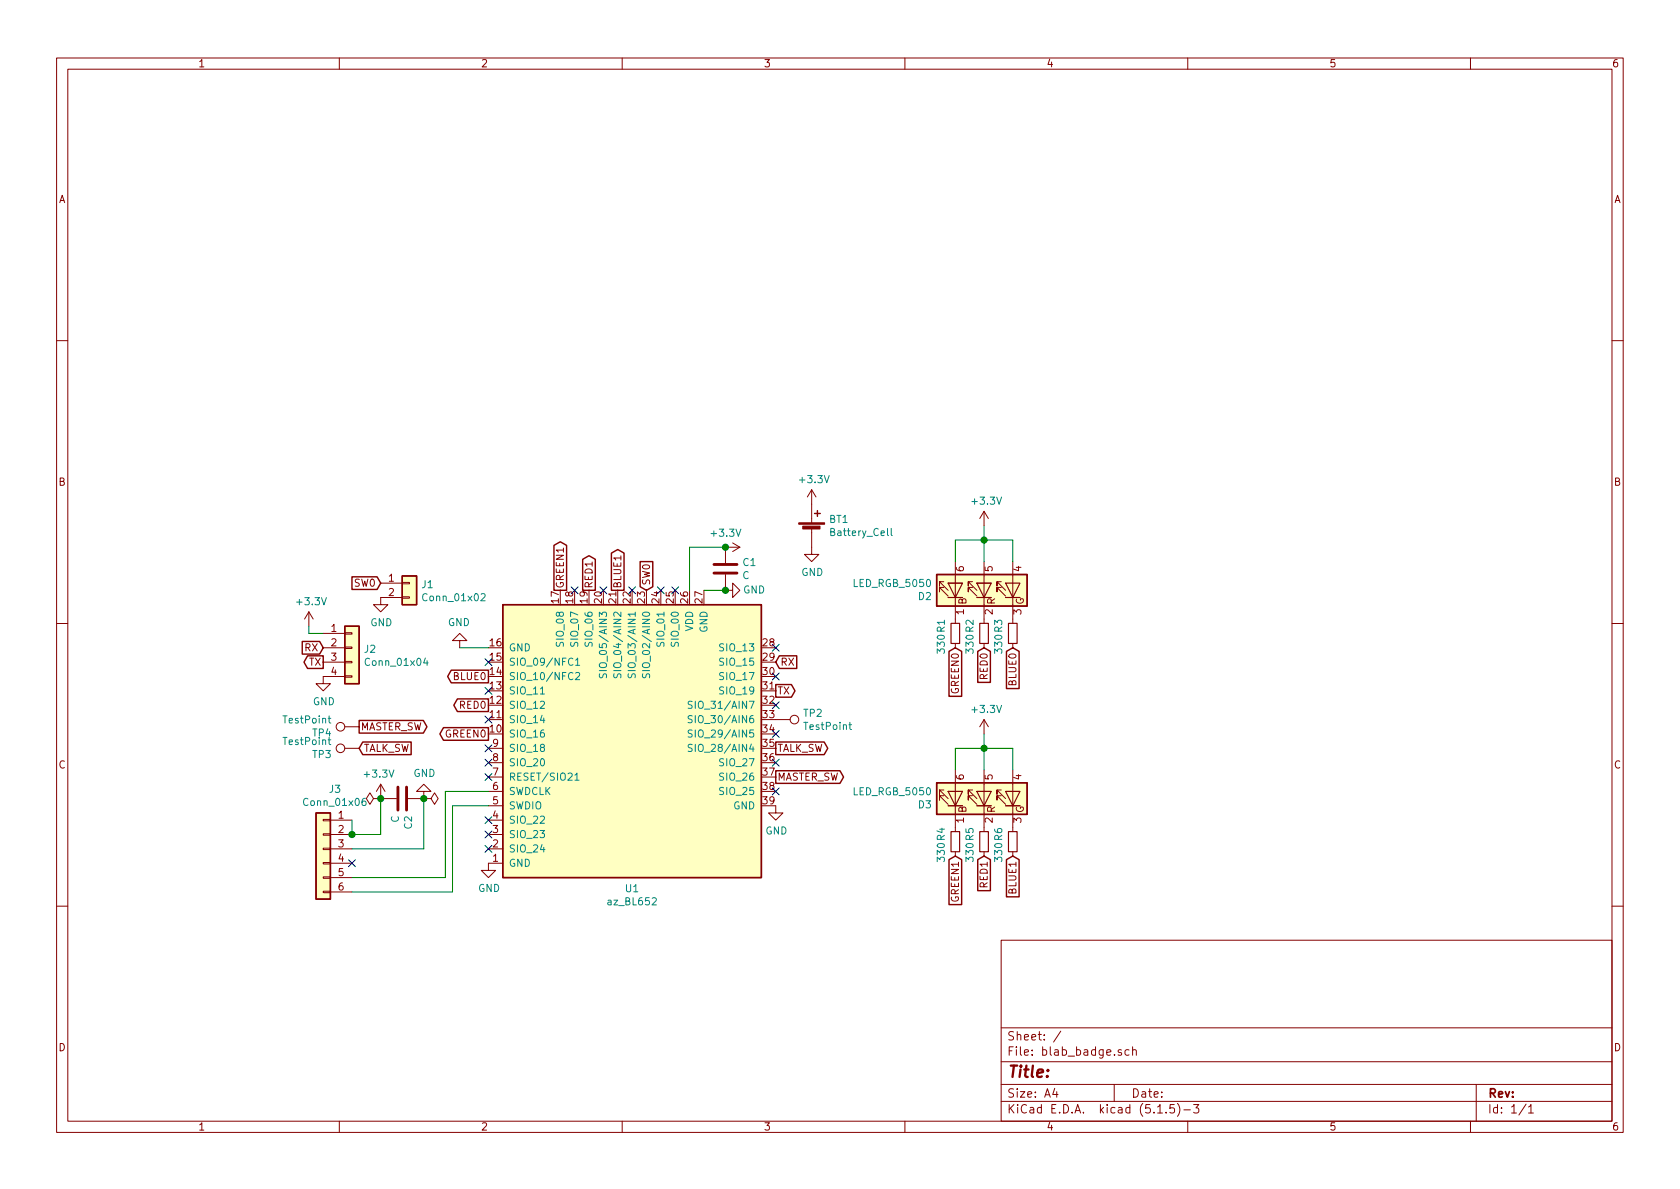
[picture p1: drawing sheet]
<svg xmlns="http://www.w3.org/2000/svg" width="297mm" height="210mm" viewBox="0 0 297 210" stroke-linecap="round" stroke-linejoin="round" font-family="sans-serif">
<g fill="none" stroke="#840000" stroke-width=".18">
<path d="M10 10.3h277v189.9h-277zM12 12.2h273v186.1h-273zM60 10.3v1.9M110 10.3v1.9M160 10.3v1.9M210 10.3v1.9M260 10.3v1.9M10 60.2h2M285 60.2h2M129.5 96l1.3 .8M130.8 96.8h-2.5v2.8M130.8 96.8l-1.3 .7"/>
<path d="M143.5 93.5v4.5h1.3l-1.3 1.3-1.3-1.3h1.3M143.5 86.6l-.8 1.3M143.5 86.6v5.9M143.5 86.6l.8 1.3M168.9 99.3v10.9M174 90.4v2.6M174 99.3v10.9M174 90.4l-.8 1.3M174 90.4l.8 1.3M179.1 99.3v10.9M10 110.3h2M54.6 108.2l-.8 1.3"/>
<path d="M54.6 108.2v2.5M54.6 108.2l.8 1.3M57.1 112h3.9M57.1 114.5h3.9M57.1 117.1h3.9M61 119.5h1.2v.3h-1.2zM61 117h1.2v.2h-1.2zM61 111.9h1.2v.2h-1.2zM61 114.4h1.2v.3h-1.2zM61 119.6h-3.9v1.3h1.3l-1.3 1.3-1.2-1.3h1.2M67.3 103.1h3.8M71.1 105.5h1.3v.3h-1.3z"/>
<path d="M71.1 103h1.3v.2h-1.3zM71.1 105.7h-3.8v1.2h1.3l-1.3 1.3-1.3-1.3h1.3M81.3 113.3h1.2l-1.2-1.3-1.3 1.3h1.3v1.2M128.3 101.6v2.8h1.2v-1.3l1.3 1.3-1.3 1.3v-1.3M166.9 103.9h-.8v.7v-.7l1.5 1.5M166.9 102.9h-.8v.7v-.7l1.5 1.5M167.6 103.1h2.6zM167.6 103.1h.1M167.6 105.7h2.6M168.9 113.8v.7M172 103.9h-.8v.7v-.7l1.5 1.5M172 102.9h-.8v.7v-.7l1.5 1.5"/>
<path d="M172.7 103.1h2.6zM172.7 103.1h.1M172.7 105.7h2.6M174 113.8v.7M177 103.9h-.7v.7v-.7l1.5 1.5M177 102.9h-.7v.7v-.7l1.5 1.5M177.8 105.7h2.5M179.1 113.8v.7M285 110.3h2M61 128.5h2.5M61 132.3h2.5M67.3 138.7l.8 1.2"/>
<path d="M67.3 138.7v2.5M67.3 138.7l-.8 1.2M74.9 139.9h-1.2l1.2-1.2 1.3 1.2h-1.3v1.3M86.4 132.3h2.5M86.4 139.9h2.5M86.4 137.4h2.5M86.4 134.9h2.5M137.2 127.2h2.5M166.9 139.7h-.8v.8v-.8l1.5 1.5M167.6 139.9h2.6zM167.6 139.9h.1M168.9 136.1v11"/>
<path d="M172 139.7h-.8v.8v-.8l1.5 1.5M172.7 139.9h2.6zM172.7 139.9h.1M174 127.2v2.6M174 136.1v11M174 127.2l-.8 1.3M174 127.2l.8 1.3M177 139.7h-.7v.8v-.8l1.5 1.5M179.1 136.1v11M57.1 155.1h1.3v.2h-1.3zM57.1 157.6h1.3v.3h-1.3zM57.1 152.5h1.3v.3h-1.3z"/>
<path d="M57.1 147.4h1.3v.3h-1.3zM57.1 144.9h1.3v.3h-1.3zM57.1 150h1.3v.2h-1.3zM58.4 145h3.8M58.4 147.6h3.8M58.4 150.1h3.8M58.4 152.6h3.8M58.4 155.2h3.8M58.4 157.7h3.8M66 141.2l-.6 1-.6-1 .6-1 .6 1h1.3M67.3 141.2h.1M67.3 141.2h2.8"/>
<path d="M72.1 141.2h2.8M74.9 141.2h1.3l.6 1 .7-1-.7-1-.6 1M74.9 141.2h.1M86.4 142.5h2.5M86.4 145h2.5M86.4 147.6h2.5M86.4 150.1h2.5M88.9 152.6h-2.5v1.3h1.2l-1.2 1.3-1.3-1.3h1.3M137.2 142.5v1.3h1.2l-1.2 1.2-1.3-1.2h1.3M166.9 140.7h-.8v.8v-.8l1.5 1.5M167.6 142.5h2.6M168.9 150.6v.8"/>
<path d="M172 140.7h-.8v.8v-.8l1.5 1.5M172.7 142.5h2.6M174 150.6v.8M177 140.7h-.7v.8v-.8l1.5 1.5M177.8 142.5h2.5M179.1 150.6v.8M10 160.2h2M177 166.3h108v32h-108zM285 160.2h2M60 198.3v1.9M110 198.3v1.9M160 198.3v1.9"/>
<path d="M177 194.8h108M177 191.8h108M177 187.8h108M177 181.8h108M186.5 192.5l-.4 1h1M186.8 193v1M187.6 182.3l-1.3 2M197 191.8v3M198.3 185.7a.37 .37 0 0 0-.6 .1l.1 .2 .5 .2v.1l-.2 .3-.4-.1M199.6 185.7l-.4-.1-.3 .3 .1 .6 .2 .1 .4-.1M200.3 185.7a.37 .37 0 0 1 .6 .1v.8M200.3 185.1v1.5"/>
<path d="M204.7 196.8h.8M206.2 196.7v.1M207.6 195.3h-.7l-.1 .7 .2-.1 .5 .1 .2 .2-.1 .5-.2 .1-.6-.1M208.2 195.1a1.71 1.71 0 0 1 0 2.3M209.3 196.3h1.2M210 198.3v1.9M211 195.3h1l-.5 .6 .4 .1v.7l-.2 .1-.7-.1M260 198.3v1.9M261 191.8v6.5M269.8 195.2l-1.2 2M270.3 195.8l.4-.5v1.5M270.3 196.8h.8"/>
<circle cx="60.2" cy="132.3" r=".76"/>
<circle cx="60.2" cy="128.5" r=".76"/>
<circle cx="140.5" cy="127.2" r=".76"/>
</g>
<g fill="none" stroke="#840000" stroke-width=".2">
<path d="M167.6 103.1h2.6l-1.3 2.6zM167.6 105.7h2.6M168.1 110.2h1.6v3.6h-1.6zM172.7 103.1h2.6l-1.3 2.6zM172.7 105.7h2.6M173.2 110.2h1.6v3.6h-1.6zM177.8 103.1h2.5l-1.2 2.6zM177.8 105.7h2.5M178.3 110.2h1.5v3.6h-1.5zM167.6 139.9h2.6l-1.3 2.6zM172.7 139.9h2.6l-1.3 2.6zM177.8 139.9h2.5l-1.2 2.6z"/>
<path d="M167.6 142.5h2.6M168.1 147.1h1.6v3.5h-1.6zM172.7 142.5h2.6M173.2 147.1h1.6v3.5h-1.6zM177.8 142.5h2.5M178.3 147.1h1.5v3.5h-1.5z"/>
</g>
<path d="M126.2 99.8h4.1M126.2 101.3h4.1M70.4 139.2v4.1M71.9 139.2v4.1" fill="none" stroke="#840000" stroke-width=".51"/>
<g fill="#ffffc2" stroke="#ffffc2" stroke-width=".18">
<path d="M165.6 101.6h16v5.6h-16z"/>
<path d="M165.6 138.4h16v5.6h-16z"/>
<path d="M55.9 143.8h2.5v15.2h-2.5z"/>
<path d="M71.1 101.8h2.6v5.1h-2.6z"/>
<path d="M61 110.7h2.5v10.2h-2.5z"/>
<path d="M88.9 106.9h45.7v48.3h-45.7z"/>
</g>
<g fill="none" stroke="#840000" stroke-width=".25">
<path d="M97.9 96.4l1.2-.6 1.1 .6v8h-2.3zM103 98.9l1.1-.6 1.2 .6v5.5h-2.3zM108.1 97.8l1.1-.6 1.1 .6v6.6h-2.2zM113.2 99.3h2.2v4.5l-1.1 .6-1.1-.6zM144 90.8h1M144.5 90.3v1M53.4 113.4h3.1l.6 1.1-.6 1.2h-3.1zM54.4 116h2.7v2.2h-2.7l-.7-1.1zM61 110.7h2.5v10.2h-2.5zM62.2 102h4.5l.6 1.1-.6 1.1h-4.5zM71.1 101.8h2.6v5.1h-2.6zM79.8 118.5h6.6v2.2h-6.6l-.7-1.1z"/>
<path d="M88.9 106.9h45.7v48.3h-45.7zM137.8 116h3.1v2.2h-3.1l-.6-1.1zM165.6 101.6h16v5.6h-16zM167.8 115.2l1.1-.7 1.1 .7v7.9h-2.2zM172.9 115.2l1.1-.7 1.1 .7v5.5h-2.2zM178 115.2l1.1-.7 1.1 .7v6.6h-2.2zM63.5 127.4h11.4l.6 1.1-.6 1.1h-11.4zM64.1 131.2h8.6v2.2h-8.6l-.6-1.1zM78.4 128.7h8v2.2h-8l-.6-1.1zM80.9 123.6h5.5v2.2h-5.5l-.7-1.1zM137.2 136.3h11.3l.6 1.1-.6 1.1h-11.3zM137.2 121.1h2.7l.7 1.1-.7 1.1h-2.7z"/>
<path d="M137.2 131.2h8.5l.7 1.1-.7 1.1h-8.5zM165.6 138.4h16v5.6h-16zM55.9 143.8h2.5v15.2h-2.5zM167.8 152l1.1-.6 1.1 .6v8h-2.2zM172.9 152l1.1-.6 1.1 .6v5.5h-2.2zM178 152l1.1-.6 1.1 .6v6.6h-2.2z"/>
</g>
<g fill="none" stroke="#008484" stroke-width=".18">
<path d="M157.6 93.4v1.1l.2 .2M75.2 116.4l-.3 .8h.8M75.5 116.8v.9M85.1 105.1l.4-.1 .3 .3-.1 .2-.7 .7h.8M101.3 116.5a.6 .6 0 0 0-.9 .4 .6 .6 0 0 0 .6 .7l.3-.1M101.8 119l.5-.1 .2 .4-.1 .2-.7 .7h.8M101.8 116.7l.3-.3v1.2M101.8 117.6h.7M106 119.1v.5l.1 .2h.4l.2-.6 .3-.1 .2 .3v.5M108.6 119.1l-.1 .5 .1 .2h.4l.2-.6 .4-.1 .2 .3-.1 .5M111.1 119.1l-.1 .5 .2 .2h.3l.3-.6 .3-.1 .2 .3v.5M113.7 119.1l-.1 .5 .1 .2h.4l.2-.6 .3-.1 .3 .3-.1 .5"/>
<path d="M58 127h.5M58.2 126.6v1.1l.3 .2M58.2 130.4v1.1l.3 .2M95.6 122.7h.7M101.7 137.1l.3-.4v1.3M101.7 138h.7M122.4 124.1l-.5-.1-.2 .1v.4l.6 .2 .1 .3-.3 .3-.4-.1M122.4 126.6l-.5-.1-.2 .2v.3l.6 .3 .1 .3-.3 .2h-.4M122.4 129.2l-.5-.1-.2 .1v.4l.6 .2 .1 .3-.3 .2h-.4M122.4 131.7l-.5-.1-.2 .1v.4l.6 .3 .1 .3-.3 .2-.4-.1M150.1 128.2h.5M150.3 127.7v1.1l.3 .2"/>
<path d="M64.6 141.2h-.4a.87 .87 0 0 0 0 1.2l.5-.1v-.5l-.5-.1-.2 .2"/>
</g>
<g fill="#840000" stroke="#840000" stroke-width=".18">
<path d="M141.2 92.5h4.6v.2h-4.6z"/>
<path d="M141.9 93h3.1v.5h-3.1z"/>
</g>
<path d="M128.3 96.8h-6.4v7.6M168.9 99.3v-3.8h10.2v3.8M174 93v6.3M54.6 110.7v1.3h2.5M81.3 114.5h5.1M124.5 104.4h3.8M86.4 139.9h-7.7v15.3h-16.5M168.9 136.1v-3.8h10.2v3.8M174 129.8v6.3M67.3 141.2v6.4h-5.1v-2.6M74.9 141.2v8.9h-12.7M86.4 142.5h-6.4v15.2h-17.8" fill="none" stroke="#008400" stroke-width=".18"/>
<g fill="#008400" stroke="#008400" stroke-width=".25">
<circle cx="67.3" cy="141.2" r=".51"/>
<circle cx="174" cy="95.5" r=".51"/>
<circle cx="128.3" cy="96.8" r=".51"/>
<circle cx="174" cy="132.3" r=".51"/>
<circle cx="128.3" cy="104.4" r=".51"/>
<circle cx="62.2" cy="147.6" r=".51"/>
<circle cx="74.9" cy="141.2" r=".51"/>
</g>
<g fill="none" stroke="#000084" stroke-width=".18">
<path d="M85.8 116.5l1.2 1.2M87 116.5l-1.2 1.2M101 103.8l1.2 1.2M102.2 103.8l-1.2 1.2M106.1 103.8l1.2 1.2M107.3 103.8l-1.2 1.2M111.2 103.8l1.2 1.2M112.4 103.8l-1.2 1.2M116.2 103.8l1.2 1.2M117.4 103.8l-1.2 1.2M118.8 103.8l1.2 1.2M120 103.8l-1.2 1.2"/>
<path d="M136.6 113.9l1.2 1.3M136.6 119l1.2 1.2M137.8 113.9l-1.2 1.3M137.8 119l-1.2 1.2M85.8 121.6l1.2 1.2M85.8 126.6l1.2 1.3M85.8 131.7l1.2 1.2M85.8 136.8l1.2 1.2M85.8 134.3l1.2 1.2M87 121.6l-1.2 1.2M87 134.3l-1.2 1.2M87 126.6l-1.2 1.3"/>
<path d="M87 131.7l-1.2 1.2M87 136.8l-1.2 1.2M136.6 139.3l1.2 1.3M136.6 134.3l1.2 1.2M136.6 129.2l1.2 1.2M136.6 124.1l1.2 1.2M137.8 139.3l-1.2 1.3M137.8 134.3l-1.2 1.2M137.8 129.2l-1.2 1.2M137.8 124.1l-1.2 1.2M61.6 152l1.2 1.3M62.8 152l-1.2 1.3"/>
<path d="M85.8 147l1.2 1.2M85.8 144.4l1.2 1.2M85.8 149.5l1.2 1.2M87 147l-1.2 1.2M87 144.4l-1.2 1.2M87 149.5l-1.2 1.2"/>
</g>
<text font-size="2.8" fill="#840000" x="178" y="190.5">Title:</text>
<g font-size="2.1" fill="#840000">
<text x="178" y="184">Sheet: /</text>
<text x="178" y="186.7">File: blab_badge.sch</text>
<text x="178" y="196.9">KiCad E.D.A. kicad (5.1.5)-3</text>
<text x="178" y="194.1">Size: A4</text>
<text x="200" y="194.1">Date:</text>
<text x="263" y="194.1">Rev:</text>
<text x="263" y="196.9">Id: 1/1</text>
</g>
<g font-size="1.8" fill="#840000">
<text x="35" y="11.9">1</text>
<text x="85" y="11.9">2</text>
<text x="135" y="11.9">3</text>
<text x="185" y="11.9">4</text>
<text x="235" y="11.9">5</text>
<text x="285" y="11.9">6</text>
<text x="10.4" y="35.9">A</text>
<text x="285.4" y="35.9">A</text>
<text x="10.4" y="85.9">B</text>
<text x="285.4" y="85.9">B</text>
<text x="170.4" y="101.1" transform="rotate(-90 170.4 101.1)">6</text>
<text x="175.5" y="101.1" transform="rotate(-90 175.5 101.1)">5</text>
<text x="180.6" y="101.1" transform="rotate(-90 180.6 101.1)">4</text>
<text x="62.7" y="103.8">SW0</text>
<text x="68.7" y="102.9">1</text>
<text x="68.7" y="105.4">2</text>
<text x="98.8" y="106.6" transform="rotate(-90 98.8 106.6)">17</text>
<text x="99.7" y="104.1" transform="rotate(-90 99.7 104.1)">GREEN1</text>
<text x="101.3" y="106.6" transform="rotate(-90 101.3 106.6)">18</text>
<text x="103.9" y="106.6" transform="rotate(-90 103.9 106.6)">19</text>
<text x="104.8" y="104.1" transform="rotate(-90 104.8 104.1)">RED1</text>
<text x="106.4" y="106.6" transform="rotate(-90 106.4 106.6)">20</text>
<text x="109" y="106.6" transform="rotate(-90 109 106.6)">21</text>
<text x="109.9" y="104.1" transform="rotate(-90 109.9 104.1)">BLUE1</text>
<text x="111.5" y="106.6" transform="rotate(-90 111.5 106.6)">22</text>
<text x="114" y="106.6" transform="rotate(-90 114 106.6)">23</text>
<text x="114.9" y="103.6" transform="rotate(-90 114.9 103.6)">SW0</text>
<text x="116.6" y="106.6" transform="rotate(-90 116.6 106.6)">24</text>
<text x="119.1" y="106.6" transform="rotate(-90 119.1 106.6)">25</text>
<text x="121.7" y="106.6" transform="rotate(-90 121.7 106.6)">26</text>
<text x="124.2" y="106.6" transform="rotate(-90 124.2 106.6)">27</text>
<text x="170.9" y="106.9" transform="rotate(-90 170.9 106.9)">B</text>
<text x="175.9" y="106.9" transform="rotate(-90 175.9 106.9)">R</text>
<text x="181" y="107" transform="rotate(-90 181 107)">G</text>
<text x="58.6" y="111.8">1</text>
<text x="170.4" y="108.7" transform="rotate(-90 170.4 108.7)">1</text>
<text x="175.5" y="108.7" transform="rotate(-90 175.5 108.7)">2</text>
<text x="180.6" y="108.7" transform="rotate(-90 180.6 108.7)">3</text>
<text x="53.9" y="115.2">RX</text>
<text x="54.6" y="117.7">TX</text>
<text x="58.6" y="114.3">2</text>
<text x="58.6" y="116.8">3</text>
<text x="58.6" y="119.4">4</text>
<text x="86.7" y="119.4">14</text>
<text x="86.7" y="116.8">15</text>
<text x="86.7" y="114.3">16</text>
<text x="134.9" y="114.3">28</text>
<text x="134.9" y="116.8">29</text>
<text x="134.9" y="119.4">30</text>
<text x="137.9" y="117.7">RX</text>
<text x="80.3" y="120.3">BLUE0</text>
<text x="81.4" y="125.3">RED0</text>
<text x="86.7" y="124.5">12</text>
<text x="86.7" y="121.9">13</text>
<text x="134.9" y="121.9">31</text>
<text x="134.9" y="124.5">32</text>
<text x="137.4" y="122.8">TX</text>
<text x="169.5" y="122.6" transform="rotate(-90 169.5 122.6)">GREEN0</text>
<text x="174.6" y="120.1" transform="rotate(-90 174.6 120.1)">RED0</text>
<text x="179.7" y="121.1" transform="rotate(-90 179.7 121.1)">BLUE0</text>
<text x="63.8" y="129.2">MASTER_SW</text>
<text x="78.8" y="130.4">GREEN0</text>
<text x="86.7" y="129.5">10</text>
<text x="86.7" y="127">11</text>
<text x="134.9" y="127">33</text>
<text x="134.9" y="129.5">34</text>
<text x="10.4" y="135.9">C</text>
<text x="64.3" y="133">TALK_SW</text>
<text x="87.1" y="137.2">7</text>
<text x="87.1" y="134.6">8</text>
<text x="87.1" y="132.1">9</text>
<text x="134.9" y="132.1">35</text>
<text x="134.9" y="134.6">36</text>
<text x="134.9" y="137.2">37</text>
<text x="137.4" y="133">TALK_SW</text>
<text x="170.4" y="137.9" transform="rotate(-90 170.4 137.9)">6</text>
<text x="175.5" y="137.9" transform="rotate(-90 175.5 137.9)">5</text>
<text x="180.6" y="137.9" transform="rotate(-90 180.6 137.9)">4</text>
<text x="285.4" y="135.9">C</text>
<text x="87.1" y="142.2">5</text>
<text x="87.1" y="139.7">6</text>
<text x="134.9" y="139.7">38</text>
<text x="134.9" y="142.2">39</text>
<text x="137.4" y="138">MASTER_SW</text>
<text x="170.9" y="143.8" transform="rotate(-90 170.9 143.8)">B</text>
<text x="175.9" y="143.8" transform="rotate(-90 175.9 143.8)">R</text>
<text x="181" y="143.8" transform="rotate(-90 181 143.8)">G</text>
<text x="59.8" y="144.8">1</text>
<text x="59.8" y="147.3">2</text>
<text x="59.8" y="149.9">3</text>
<text x="87.1" y="149.9">2</text>
<text x="87.1" y="147.3">3</text>
<text x="87.1" y="144.8">4</text>
<text x="170.4" y="145.5" transform="rotate(-90 170.4 145.5)">1</text>
<text x="175.5" y="145.5" transform="rotate(-90 175.5 145.5)">2</text>
<text x="180.6" y="145.5" transform="rotate(-90 180.6 145.5)">3</text>
<text x="59.8" y="152.4">4</text>
<text x="59.8" y="154.9">5</text>
<text x="87.1" y="152.4">1</text>
<text x="59.8" y="157.5">6</text>
<text x="169.5" y="159.4" transform="rotate(-90 169.5 159.4)">GREEN1</text>
<text x="174.6" y="156.9" transform="rotate(-90 174.6 156.9)">RED1</text>
<text x="179.7" y="158" transform="rotate(-90 179.7 158)">BLUE1</text>
<text x="10.4" y="185.9">D</text>
<text x="285.4" y="185.9">D</text>
<text x="35" y="199.9">1</text>
<text x="85" y="199.9">2</text>
<text x="135" y="199.9">3</text>
<text x="185" y="199.9">4</text>
<text x="235" y="199.9">5</text>
<text x="285" y="199.9">6</text>
</g>
<g font-size="1.8" fill="#008484">
<text x="141.6" y="85.4">+3.3V</text>
<text x="172" y="89.2">+3.3V</text>
<text x="125.9" y="94.9">+3.3V</text>
<text x="146.6" y="92.5">BT1</text>
<text x="147.1" y="94.8">Battery_Cell</text>
<text x="131.4" y="100.1">C1</text>
<text x="141.7" y="101.8">GND</text>
<text x="52.7" y="107">+3.3V</text>
<text x="74.6" y="104">J1</text>
<text x="75.1" y="106.3">Conn_01x02</text>
<text x="131.3" y="102.4">C</text>
<text x="131.4" y="104.9">GND</text>
<text x="151.1" y="103.8">LED_RGB_5050</text>
<text x="162.4" y="106.1">D2</text>
<text x="65.5" y="110.7">GND</text>
<text x="79.2" y="110.7">GND</text>
<text x="99.7" y="113.9" transform="rotate(-90 99.7 113.9)">SIO_08</text>
<text x="102.2" y="113.9" transform="rotate(-90 102.2 113.9)">SIO_07</text>
<text x="104.8" y="113.9" transform="rotate(-90 104.8 113.9)">SIO_06</text>
<text x="117.5" y="113.9" transform="rotate(-90 117.5 113.9)">SIO_01</text>
<text x="120" y="113.9" transform="rotate(-90 120 113.9)">SIO_00</text>
<text x="122.6" y="111.7" transform="rotate(-90 122.6 111.7)">VDD</text>
<text x="125.1" y="111.9" transform="rotate(-90 125.1 111.9)">GND</text>
<text x="64.5" y="115.4">J2</text>
<text x="64.9" y="117.7">Conn_01x04</text>
<text x="89.9" y="117.7">SIO_09/NFC1</text>
<text x="89.9" y="115.2">GND</text>
<text x="107.3" y="118.5" transform="rotate(-90 107.3 118.5)">SIO_05/AIN3</text>
<text x="109.9" y="118.5" transform="rotate(-90 109.9 118.5)">SIO_04/AIN2</text>
<text x="112.4" y="118.5" transform="rotate(-90 112.4 118.5)">SIO_03/AIN1</text>
<text x="114.9" y="118.5" transform="rotate(-90 114.9 118.5)">SIO_02/AIN0</text>
<text x="127.6" y="115.2">SIO_13</text>
<text x="127.6" y="117.7">SIO_15</text>
<text x="167.1" y="115.4" transform="rotate(-90 167.1 115.4)">330 R1</text>
<text x="172.1" y="115.4" transform="rotate(-90 172.1 115.4)">330 R2</text>
<text x="177.2" y="115.4" transform="rotate(-90 177.2 115.4)">330 R3</text>
<text x="55.3" y="124.7">GND</text>
<text x="89.9" y="125.3">SIO_12</text>
<text x="89.9" y="122.8">SIO_11</text>
<text x="89.9" y="120.3">SIO_10/NFC2</text>
<text x="123.1" y="125.3">SIO_31/AIN7</text>
<text x="127.6" y="120.3">SIO_17</text>
<text x="127.6" y="122.8">SIO_19</text>
<text x="50.3" y="127.9">TestPoint</text>
<text x="50.3" y="131.7">TestPoint</text>
<text x="55.3" y="130.2">TP4</text>
<text x="89.9" y="130.4">SIO_16</text>
<text x="89.9" y="127.9">SIO_14</text>
<text x="123.1" y="127.9">SIO_30/AIN6</text>
<text x="123.1" y="130.4">SIO_29/AIN5</text>
<text x="142.1" y="126.8">TP2</text>
<text x="142.3" y="129.1">TestPoint</text>
<text x="172" y="126.1">+3.3V</text>
<text x="55.3" y="134.1">TP3</text>
<text x="64.6" y="137.5">+3.3V</text>
<text x="73.1" y="137.4">GND</text>
<text x="89.9" y="135.5">SIO_20</text>
<text x="89.9" y="133">SIO_18</text>
<text x="123.1" y="133">SIO_28/AIN4</text>
<text x="127.6" y="135.5">SIO_27</text>
<text x="54" y="142.5">Conn_01x06</text>
<text x="58.3" y="140.2">J3</text>
<text x="89.9" y="143.1">SWDIO</text>
<text x="89.9" y="140.6">SWDCLK</text>
<text x="89.9" y="138">RESET/SIO21</text>
<text x="127.6" y="138">SIO_26</text>
<text x="127.6" y="140.6">SIO_25</text>
<text x="129.7" y="143.1">GND</text>
<text x="151.1" y="140.6">LED_RGB_5050</text>
<text x="162.4" y="142.9">D3</text>
<text x="70.5" y="145.5" transform="rotate(-90 70.5 145.5)">C</text>
<text x="72.8" y="146.6" transform="rotate(-90 72.8 146.6)">C2</text>
<text x="89.9" y="148.2">SIO_23</text>
<text x="89.9" y="145.7">SIO_22</text>
<text x="135.3" y="147.6">GND</text>
<text x="89.9" y="153.3">GND</text>
<text x="89.9" y="150.7">SIO_24</text>
<text x="167.1" y="152.2" transform="rotate(-90 167.1 152.2)">330 R4</text>
<text x="172.1" y="152.2" transform="rotate(-90 172.1 152.2)">330 R5</text>
<text x="177.2" y="152.2" transform="rotate(-90 177.2 152.2)">330 R6</text>
<text x="84.5" y="157.7">GND</text>
<text x="107.7" y="160.1">az_BL652</text>
<text x="110.6" y="157.8">U1</text>
</g>
</svg>
